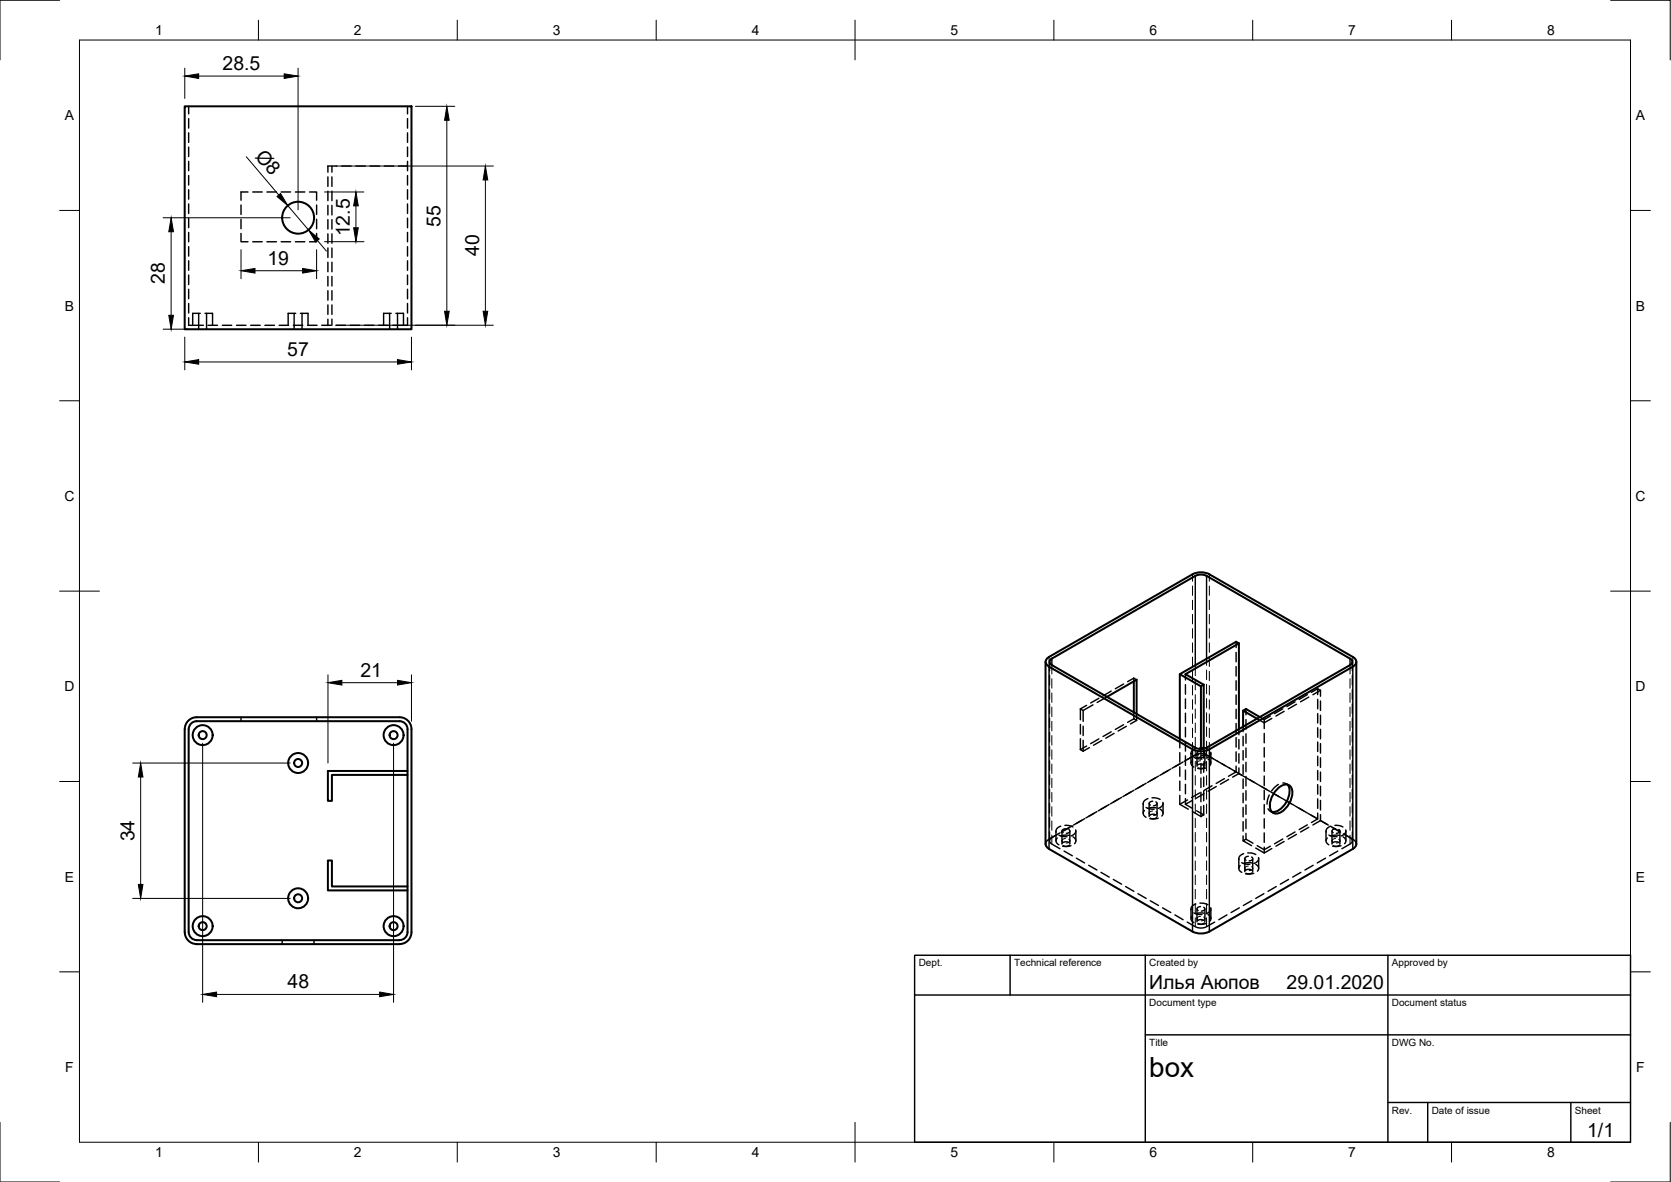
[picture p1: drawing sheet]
<svg xmlns="http://www.w3.org/2000/svg" width="420mm" height="297mm" viewBox="0 0 420 297" stroke-linecap="round" stroke-linejoin="round" font-family="sans-serif">
<!-- layer: Hidden -->
<g fill="none" stroke="#000" stroke-width=".36">
<path d="M47.4 26.7v1.9M47.4 29.8v2.4M47.4 33.4v2.4M47.4 37v2.3M102.5 26.7v1.9M102.5 29.8v2.4M102.5 33.4v2.4M102.5 37v2.3M47.4 40.5v2.4M47.4 44.1v2.4M47.4 47.7v2.4M47.4 51.3v2.3"/>
<path d="M47.4 54.8v2.4M47.4 58.4v2.4M60.6 58.7v2.1h1.8M60.6 51.5v2.4M60.6 55.1v2.4M62.4 48.2h-1.8v2.1M63.5 48.2h2.4M67.1 48.2h2.4M70.7 48.2h2.4M74.3 48.2h2.3M77.8 48.2h1.8v2.1M79.6 58.7v2.1h-1.8"/>
<path d="M79.6 51.5v2.4M79.6 55.1v2.4M82.4 44.5v2.3M82.4 48v2.4M82.4 51.6v2.4M82.4 55.2v2.4M82.4 58.8v2.3M83.5 41.7v1.6M83.5 44.5v2.3M83.5 48v2.4M83.5 51.6v2.4M83.5 55.2v2.4"/>
<path d="M83.5 58.8v2.3M84.7 41.7h-2.3v1.6M85.9 41.7h2.4M89.5 41.7h2.4M93 41.7h2.4M96.6 41.7h2.4M100.2 41.7h2.3M102.5 40.5v2.4M102.5 44.1v2.4M102.5 47.7v2.4M102.5 51.3v2.3M102.5 54.8v2.4"/>
<path d="M102.5 58.4v2.4M47.4 79.8v2h3.7M47.4 62v2.4M47.4 65.5v2.4M47.4 69.1v2.4M47.4 72.7v2.4M47.4 76.3v2.3M50 78.7v4M50.4 78.7h-1.9v3.1M51.5 78.7h1.9v3.1M51.9 78.7v4M63.5 60.8h2.4"/>
<path d="M67.1 60.8h2.4M70.7 60.8h2.4M74 78.7v4M74.3 60.8h2.3M74.4 78.7h-1.9v3.1M75.5 78.7h1.9v3.1M75.9 78.7v4M82.4 62.3v2.4M82.4 65.9v2.4M82.4 69.5v2.4M82.4 73.1v2.3M82.4 76.6v2.4"/>
<path d="M83.5 62.3v2.4M83.5 65.9v2.4M83.5 69.5v2.4M83.5 73.1v2.3M83.5 76.6v2.4M98 78.7v4M98.4 78.7h-1.9v3.1M99.5 78.7h2v3.1M99.9 78.7v4M102.5 79.8v2h-3.7M102.5 62v2.4M102.5 65.5v2.4"/>
<path d="M102.5 69.1v2.4M102.5 72.7v2.4M102.5 76.3v2.3M52.3 81.8h2.4M55.9 81.8h2.4M59.5 81.8h2.3M63 81.8h2.4M66.6 81.8h2.4M70.2 81.8h2.4M73.8 81.8h2.3M77.3 81.8h2.4M80.9 81.8h2.4"/>
<path d="M82.4 80.2v1.6M83.5 80.2v1.6M84.5 81.8h2.4M88.1 81.8h2.3M91.6 81.8h2.4M95.2 81.8h2.4M263.9 166.3v2.3M263.9 169.7v2.4M263.9 173.3v2.4M263.9 176.9v2.4M271.7 178.1l.7 .4M271.7 178.1v2.8"/>
<path d="M272.4 178.5v2.8M273.2 177.3l-1.5 .8M274.8 177.1l-2.4 1.4M276.3 175.5l-2.1 1.2M278.3 175.1l-2.4 1.4M279.4 173.7l-2.1 1.2M282.5 171.9l-2.1 1.2M285.1 170.4l-1.6 .9M285.1 170.4l.7 .4M285.1 170.4v.8M285.1 179v1.6M285.8 179.4v1.6"/>
<path d="M298.1 169.4v1.5M298.1 172.1v2.4M298.1 175.6v2.4M298.1 179.2v2.4M310.8 161.3v1.4M310.8 163.9v2.4M310.8 167.5v2.4M310.8 171.1v2.4M310.8 174.7v2.3M310.8 178.2v2.4M313.3 178.2v1.4M319.4 179.9l-1.5 .9"/>
<path d="M322.5 178.1l-2 1.2M322.9 178.8l-2.1 1.1M325.6 176.4l-2 1.2M326 177l-2.1 1.2M328.7 174.6l-2 1.2M329.1 175.2l-2.1 1.2M331.3 173.1l-1.5 .9M331.3 175.8v2.3M331.3 179.3v2.4M332 173.5l-.7-.4v1.4M332 173.5v1.5M332 176.2v2.3"/>
<path d="M332 179.7v2.4M332 173.5l-1.9 1.1M340 166.3v2.3M340 169.7v2.4M340 173.3v2.4M340 176.9v2.4M60.6 180.2v1M79.6 180.2v1M263.9 180.5v2.3M263.9 184.1v2.3M263.9 187.6v2.4M263.9 191.2v2.4"/>
<path d="M263.9 194.8v2.4M263.9 198.3v2.4M271.7 188.4l.7 .4M271.7 182.1v2.4M271.7 185.6v2.8M272.4 182.5v2.4M272.4 186v2.8M273.2 187.5l-1.5 .9M273.9 187.9l-1.5 .9M276.3 185.7l-2.1 1.2M277 186.1l-2 1.2M279.4 183.9l-2.1 1.2"/>
<path d="M280.1 184.3l-2.1 1.2M282.5 182.1l-2.1 1.2M283.2 182.5l-2.1 1.2M285.1 180.6l.7 .4M285.1 180.6l-1.6 .9M285.1 198.6l-2.8 1.6M285.8 181l-1.6 .9M287.5 197.2l-2.1 1.2M288.2 196.8l-2.1 1.2M290.6 195.5l-2.1 1.1M291.3 195l-2.1 1.2M293.7 193.7l-2.1 1.2"/>
<path d="M294.4 193.3l-2.1 1.1M296.7 185.7v2.2M296.7 189.1v2.4M296.7 192.7v2.4M296.7 196.3v2.4M296.7 199.9v2.2M296.8 191.9l-2.1 1.2M297.5 191.5l-2.1 1.2M298.1 182.8v2.4M298.1 186.4v2.4M298.1 189.9v2.4M298.1 193.5v2.4"/>
<path d="M298.1 197.1v2.4M299.5 189.3v2.4M299.8 191a1.04 1.04 0 0 0 .4 1.8M300.2 190.3l.9 .4h1.1M300.7 188.1a1.27 1.27 0 0 0-1.2 1.5M301 189.3v3.3M301.4 189.7l-1.2 .2-2.4 1.4M301.7 199.2l-2.1 1.2M301.7 187.9h.9l1.1 .4M301.9 188.7a.57 .57 0 0 0-.8 .2 .57 .57 0 0 0 .2 .8M302 188.2v2.6M302 191.9v2.4"/>
<path d="M302 195.5v2.4M302 199.1v2.4M302.6 189.7l1.1 .2 2.4 1.4M302.7 188.9a.54 .54 0 0 1 .2 .7 .54 .54 0 0 1-.8 .3M302.7 192.2l-.9-.2-.7 .3M302.7 188.2v2.3M302.7 191.7v2.4M302.7 195.3v2.4M302.7 198.8v2.4M302.7 199.5l-2 1.1M302.7 190.4l-.8-.1-1.2 .2M302.8 192.8l-.8 .3-.7-.1"/>
<path d="M303 189.3v3.3M303.2 193l-1 .2-1-.1M303.7 190.7a1.02 1.02 0 0 1 .4 1.8M304.4 189a1.39 1.39 0 0 1-1.1 1.5M304.5 189.3v2.4M304.8 197.5l-2.1 1.2M305 190.7l-1.6-1a3.1 3.1 0 0 0-2.9 0l-2 1.2M305.8 197.7l-2 1.1M306 191.2l3.2 1.9M307.9 195.7l-2.1 1.2M308.9 195.9l-2 1.2M309.2 193l1.6 1"/>
<path d="M310.3 193.7l2 1.2M310.8 194l-1.9 1.1M310.8 181.8v2.4M310.8 185.4v2.4M310.8 188.9v2.4M310.8 192.5v1.5M311.5 194.4l-1.6 .9M311.5 183.2v1.4M311.5 185.8v2.4M311.5 189.4v2.4M311.5 193v1.4M311.5 194.4l1.7 .9"/>
<path d="M312.6 182.6v1.3M312.6 185v2.4M312.6 188.6v2.4M312.6 192.2v2.4M312.6 195.8v2.3M312.6 199.3v2.4M313.3 180.8v2.4M313.3 184.4v2.4M313.3 188v2.4M313.3 191.6v2.3M313.3 195.1v2.4M313.3 198.7v2.4"/>
<path d="M313.4 195.5l2 1.1M314.2 195.9l2.1 1.2M316.4 197.2l2.1 1.2M316.8 180.2l1.1 .6M317.3 197.7l2 1.2M317.9 180.8v2.3M317.9 184.3v2.4M317.9 187.9v2.4M317.9 191.4v2.4M317.9 195v2.4M317.9 198.6v2.4M319.1 199.8l-.5 2.3"/>
<path d="M319.5 199l3 1.7M319.8 180.5l-1.9 1.1-1.8-1M321.4 197.1l-1.7 1.7M322.6 196.8l.6 .1 .5 .3M323.4 196.9l.7 .5M331.3 182.9v2.4M331.3 186.5v2.4M331.3 190v2.4M331.3 193.6v2.4M331.3 197.2v2.4M332 183.3v2.4M332 186.9v2.4"/>
<path d="M332 190.4v2.4M332 194v2.4M332 197.6v2.4M340 180.5v2.3M340 184.1v2.3M340 187.6v2.4M340 191.2v2.4M340 194.8v2.4M340 198.3v2.4M263.9 201.9v2.4M263.9 205.5v2.4M263.9 209v2.3"/>
<path d="M265.5 208.8v2.5M265.8 209.7l-2.3 1.4-.5 .5-.1 .5M265.8 210.6a1.01 1.01 0 0 0 .5 1.7M266.3 209.9l.9 .3 1.1 .1M266.5 209.3l-2 1.2a.86 .86 0 0 0-.6 .8 .86 .86 0 0 0 .6 .8l2 1.2M266.7 207.6a1.3 1.3 0 0 0-1.1 1.5M267 208.8v3.3M267.5 213.9l2.1 1.2M267.8 207.4h.8l1.2 .4M267.9 208.3a.58 .58 0 0 0-.8 .2 .58 .58 0 0 0 .2 .8M268.7 208.4a.56 .56 0 0 1 .2 .8 .56 .56 0 0 1-.7 .2h-.1M268.7 211.7l-.9-.2-.7 .3"/>
<path d="M268.8 209.9h-.9l-1.2 .2M268.9 212.4l-.8 .3-.8-.2M268.9 207.9l-2.1 1.2M269 208.8v3.3M269.3 212.5l-1 .2-1.1-.1M269.6 207.5l-2.1 1.2M269.8 210.3a1.02 1.02 0 0 1 .4 1.7M270.5 208.6a1.36 1.36 0 0 1-1.2 1.5M270.5 208.8v2.5M270.6 215.7l2.1 1.2M272 206.1l-2.1 1.2M272.7 205.7l-2.1 1.2"/>
<path d="M273.7 217.5l2.1 1.1M275.1 204.4l-2.1 1.2M275.8 204l-2.1 1.2M276.8 219.2l2.1 1.2M278.9 202.2l-2.8 1.6M281.3 200.8l-2.1 1.2M282 200.4l-2.1 1.2M287.4 201.9v2.5M287.8 203.7a1.02 1.02 0 0 0 .4 1.7M288.2 202.9l.9 .4h1.1M288.6 200.7a1.3 1.3 0 0 0-1.1 1.5M288.9 201.9v3.3"/>
<path d="M289.7 200.5h.9l1.1 .4M289.8 201.3a.57 .57 0 0 0-.7 .3 .57 .57 0 0 0 .1 .7M290.6 201.5a.51 .51 0 0 1 .3 .7 .51 .51 0 0 1-.6 .3h-.3M290.6 204.8l-.6-.2-.9 .3M290.7 203h-1.3l-.8 .1M290.8 205.5l-.8 .3-.8-.2M290.9 201.9v3.3M291.2 205.6l-1 .2-1.1-.1M291.7 203.4a1.02 1.02 0 0 1 .4 1.7M292.4 201.6a1.36 1.36 0 0 1-1.2 1.5M292.4 201.9v2.5M296.7 202.1l2.1 1.3"/>
<path d="M298.1 200.7v1.4M298.1 202.1l1.7 1.1M298.6 201l-1.9 1.1M299.6 201.2l-1.5 .9M299.8 203.9l2.2 1.3M300.9 203.8l1.8 1M302 202.7v2.5M302.7 202.4v2.4M302.7 204.8l-.7 .4M311.5 215.8v2.4M311.8 217.5a1.01 1.01 0 0 0 .4 1.7M312.2 216.8l1 .3 1.1 .1"/>
<path d="M312.6 202.9v2.4M312.6 206.5v2.4M312.6 210.1v1.2M312.7 214.5a1.3 1.3 0 0 0-1.2 1.5M313 215.8v3.2M313.3 202.3v2.3M313.3 205.9v2.3M313.3 209.4v1.5M313.7 214.3l.9 .1 1.2 .3M313.9 215.2a.61 .61 0 0 0-.7 .2 .61 .61 0 0 0 0 .7l.1 .1M314.7 218.6l-.9-.1-.7 .3M314.7 215.4a.56 .56 0 0 1 .2 .7 .56 .56 0 0 1-.7 .2h-.1"/>
<path d="M314.8 216.9l-.9-.1-1.2 .2M314.9 219.3l-.9 .3-.7-.2M315 215.8v3.2M315.1 211.9l-1.8-1-.7 .4 2.1 1.2M315.3 219.5l-1 .2-1.1-.1M315.7 213.1l2.2 1.3 1.9-1.2M315.8 217.2a1.02 1.02 0 0 1 .4 1.7M316.1 212.5l1.8 1 1.5-.9M316.4 215.5a1.35 1.35 0 0 1-1.1 1.5M316.5 215.8v2.4M317.9 202.2v2.3M317.9 205.7v2.4"/>
<path d="M317.9 209.3v2.4M317.9 212.9v1.5M318.8 203.2l.4 .6 .6 .2M319.4 203.9l.7 .4M322.5 210.8l-2 1.3M322.6 200.8l2.1 1.2M322.9 211.5l-2.1 1.1M323.5 201.3l2 1.2M325.6 209.1l-2 1.2M325.7 202.6l2.1 1.2M326 209.7l-2.1 1.2M326.6 203.1l2 1.2"/>
<path d="M327.1 219.2l-2.1 1.2M328.7 207.3l-2 1.2M328.8 204.4l2.1 1.2M329.1 207.9l-2.1 1.2M329.7 204.9l1.6 .9-1.5 .9M330.2 217.5l-2.1 1.1M331.3 200.8v2.3M331.3 204.3v1.5M331.9 206.1l2.1 1.2M332 201.2v2.3M332 204.7v1.5M333.3 215.7l-2.1 1.2"/>
<path d="M333.4 208.8v2.5M333.7 207.2l-1.7-1-1.9 1.1M333.7 210.6a1.02 1.02 0 0 0 .4 1.7M334.2 209.9l.9 .3 1.1 .1M334.6 207.6a1.3 1.3 0 0 0-1.1 1.5M334.7 207.8l2.1 1.1M334.9 208.8v3.3M335 207.9l2.1 1.2M335.6 207.4h.9l1.2 .4M335.8 208.3a.59 .59 0 0 0-.7 .2 .59 .59 0 0 0 .1 .8M336.4 213.9l-2.1 1.2M336.6 208.4a.51 .51 0 0 1 .3 .7 .51 .51 0 0 1-.6 .3h-.3"/>
<path d="M336.6 211.7l-.9-.2-.7 .3M336.7 209.9h-.8l-1.3 .2M336.8 212.4l-.8 .3-.8-.2M336.9 208.8v3.3M337.2 212.5l-1 .2-1.1-.1M337.7 210.3a1.01 1.01 0 0 1 .4 1.7M337.8 209.5l1.6 1a.86 .86 0 0 1 .6 .8 .86 .86 0 0 1-.6 .8l-2 1.2M338.1 209.7l2.4 1.4 .4 .5 .1 .5M338.4 208.6a1.36 1.36 0 0 1-1.2 1.5M338.4 208.8v2.5M340 201.9v2.4M340 205.5v2.4"/>
<path d="M340 209v2.3M71 236.3v1M79 236.3v1M279.9 221l2.1 1.2M283 222.8l2.1 1.2M286.1 224.6l2.1 1.2M289.2 226.4l2.1 1.1M292.3 228.1l2.1 1.2M295.4 229.9l2.1 1.2M298.5 231.7l2 1.2a3.1 3.1 0 0 0 2.9 0l2-1.2M299.5 228.4v2.5M299.8 230.2a1.02 1.02 0 0 0 .4 1.7"/>
<path d="M300.2 229.4l.9 .4h1.1M300.7 227.2a1.29 1.29 0 0 0-1.2 1.4M301 228.4v3.3M301.7 227l1.3 .1 .7 .3M301.9 227.8a.6 .6 0 0 0-.7 .2 .6 .6 0 0 0-.1 .7l.2 .1M302.7 228a.5 .5 0 0 1 .2 .6 .5 .5 0 0 1-.6 .3l-.2 .1M302.7 231.3l-.7-.2-.9 .3M302.7 229.5l-1.2-.1-.8 .2M302.8 231.9l-.8 .3-.7-.1M303 228.4v3.3M303.2 232.1l-1 .2-1-.1M303.7 229.8a1.02 1.02 0 0 1 .4 1.7"/>
<path d="M304.4 228.1a1.36 1.36 0 0 1-1.1 1.5M304.5 228.4v2.5M308.5 229.9l-2 1.2M311.6 228.1l-2.1 1.2M314.7 226.4l-2.1 1.1M317.8 224.6l-2.1 1.2M320.9 222.8l-2.1 1.2M324 221l-2.1 1.2"/>
</g>
<!-- layer: Visible -->
<g fill="none" stroke="#000" stroke-width=".51">
<path d="M46.4 26.7h57.1v56h-57.1zM304.1 144.3l36.1 20.8a1.29 1.29 0 0 1 .8 1.2 1.29 1.29 0 0 1-.8 1.2l-36.1 20.8M304.1 144.3l-1.8-.5-1.3 .1-1.1 .4-36.1 20.8a1.29 1.29 0 0 0-.9 1.2 1.29 1.29 0 0 0 .9 1.2l36 20.8 1.8 .5 1.3-.1 1.2-.4M262.9 166.3v45.8a1.49 1.49 0 0 0 .9 1.2l36 20.8 1.2 .4 1.3 .1 1.8-.5M264.5 165.5l36.1-20.8 1.4-.3 1.4 .3 36.4 21.1a.83 .83 0 0 1-.3 1.3l-36.1 20.8-1.4 .3-1.4-.3-36.1-20.8M264.5 165.5a.86 .86 0 0 0-.6 .8 .86 .86 0 0 0 .6 .8M278.3 175.1l7.5-4.3v8.6M285.1 171.2v7.8M296.7 169.4l5.3 3.1M302 172.5v15.7M302.7 172.1v16.1M302.7 172.1l-.7 .4"/>
<path d="M311.5 161.7l-.7-.4-14.1 8.1v16.3M311.5 161.7v21.5M311.5 161.7l-13.4 7.7 4.6 2.7M312.6 178.6l3.5 2M341 166.3v45.8a1.49 1.49 0 0 1-.8 1.2l-36.1 20.8M102.5 193.7h-20.1v7.6h1.1v-6.6h19M316.8 180.2l-3.5-2-.7 .4v4M321 198.4a2.54 2.54 0 0 1 3.3-.9 3.8 3.8 0 0 1-.2 4.5l-.4 .6a3.5 3.5 0 0 1-3.3 1.8 2.55 2.55 0 0 1-.9-3.4l.6-1.4zM323.8 197.2a4.4 4.4 0 0 1-.8 5 3.6 3.6 0 0 1-3.2 1.8M46.4 234.3l.1-51.1a2.99 2.99 0 0 1 2.9-3h51.1a2.99 2.99 0 0 1 3 3v51.1M46.5 234.2a2.99 2.99 0 0 0 3 3l51 .1a3 3 0 0 0 3-3.1M47.4 234.3l.1-51.1a2 2 0 0 1 1.9-2h51.1a2 2 0 0 1 2 2v51.1"/>
<path d="M47.5 234.2a2 2 0 0 0 2 2M49.4 236.3h51.1M102.5 222.8h-19v-6.6h-1.1v7.6h20.1M102.5 234.2a2 2 0 0 1-2 2"/>
<circle cx="75" cy="54.7" r="4"/>
<circle cx="51" cy="184.7" r="2.51"/>
<circle cx="51" cy="184.7" r="1.01"/>
<circle cx="75" cy="191.7" r="2.51"/>
<circle cx="75" cy="191.7" r="1.01"/>
<circle cx="99" cy="184.7" r="2.51"/>
<circle cx="99" cy="184.7" r="1.01"/>
<circle cx="51" cy="232.7" r="2.51"/>
<circle cx="51" cy="232.7" r="1.01"/>
<circle cx="75" cy="225.7" r="2.51"/>
<circle cx="75" cy="225.7" r="1.01"/>
<circle cx="99" cy="232.7" r="2.51"/>
<circle cx="99" cy="232.7" r="1.01"/>
</g>
<!-- layer: Hidden Narrow -->
<g fill="none" stroke="#000" stroke-width=".25">
<path d="M299.8 144.3v1.8M299.8 147.3v2.3M299.8 150.8v2.4M299.8 154.4v2.4M299.8 158v2.4M304.1 144.3v1.8M304.1 147.3v2.3M304.1 150.8v2.4M304.1 154.4v2.4M304.1 158v2.4M263.8 165.1v2.4M264.5 167.1v2.3"/>
<path d="M264.5 170.6v2.3M264.5 174.1v2.4M264.5 177.7v2.4M299.8 161.6v2.3M299.8 165.1v2.4M299.8 168.7v2.4M299.8 172.3v2.4M299.8 175.8v2.4M299.8 179.4v2.4M300.5 167.2v2.6M300.5 171v2.4M300.5 174.6v2.3"/>
<path d="M300.5 178.1v2.4M303.4 165.6v1.6M303.4 168.4v2.4M303.4 172v2.3M303.4 175.5v2.4M303.4 179.1v2.4M304.1 161.6v2.3M304.1 165.1v2.4M304.1 168.7v2.4M304.1 172.3v2.4M304.1 175.8v2.4M304.1 179.4v2.4"/>
<path d="M339.4 167.1v2.3M339.4 170.6v2.3M339.4 174.1v2.4M339.4 177.7v2.4M340.1 165.1v2.4M264.5 181.3v2.4M264.5 184.9v2.3M264.5 188.4v2.4M264.5 192v2.4M264.5 195.6v2.4M264.5 199.1v2.4M299.8 183v2.4"/>
<path d="M299.8 186.6v1.7M300.5 181.7v2.4M300.5 185.3v4.8M300.5 191.3v2.4M300.5 194.9v2.4M300.5 198.5v2.4M301.9 191.2a.61 .61 0 0 0-.7 .2 .61 .61 0 0 0-.1 .7l.2 .1M302.7 191.3a.55 .55 0 0 1 .2 .8 .55 .55 0 0 1-.8 .2M303.4 182.7v2.4M303.4 186.3v3.8M303.4 191.3v2.4M303.4 194.9v2.4"/>
<path d="M303.4 198.5v2.4M304.1 183v2.4M304.1 186.6v1.7M339.4 181.3v2.4M339.4 184.9v2.3M339.4 188.4v2.4M339.4 192v2.4M339.4 195.6v2.4M339.4 199.1v2.4M264.5 202.7v2.4M264.5 206.3v2.4M264.5 209.9v2.2"/>
<path d="M267.9 210.7a.57 .57 0 0 0-.7 .2 .57 .57 0 0 0 .1 .8M268.7 210.9a.51 .51 0 0 1 .3 .6 .51 .51 0 0 1-.6 .3l-.3 .1M289.8 203.8a.57 .57 0 0 0-.7 .2 .57 .57 0 0 0 .1 .8M290.6 204a.51 .51 0 0 1 .3 .6 .51 .51 0 0 1-.6 .3h-.3M300.5 202.1v2.3M300.5 205.6v2.4M300.5 209.2v2.4M300.5 212.8v2.4M300.5 216.4v2.3M300.5 219.9v2.4M303.4 202.1v2.3M303.4 205.6v2.4"/>
<path d="M303.4 209.2v2.4M303.4 212.8v2.4M303.4 216.4v2.3M303.4 219.9v2.4M313.9 217.6a.61 .61 0 0 0-.7 .2 .61 .61 0 0 0 0 .8h.1M314.7 217.8a.56 .56 0 0 1 .2 .8 .56 .56 0 0 1-.7 .2h-.1M335.8 210.7a.58 .58 0 0 0-.7 .2 .58 .58 0 0 0 .1 .8M336.6 210.9a.51 .51 0 0 1 .3 .6 .51 .51 0 0 1-.6 .3l-.3 .1M339.4 202.7v2.4M339.4 206.3v2.4M339.4 209.9v2.2M300.5 223.5v2.4"/>
<path d="M300.5 227.1v2.4M300.5 230.6v2.3M301.9 230.3a.57 .57 0 0 0-.8 .2 .57 .57 0 0 0 .2 .8M302.7 230.4a.5 .5 0 0 1 .2 .7 .5 .5 0 0 1-.6 .3h-.2M303.4 223.5v2.4M303.4 227.1v2.4M303.4 230.6v2.3"/>
</g>
<!-- layer: Visible Narrow -->
<path d="M300.5 144.7v22.5M303.4 144.7v20.9M263.8 167.5v45.8M264.5 165.5v1.6M339.4 165.5v1.6M340.1 167.5v45.8M299.8 188.3v45.8M304.1 188.3v45.8" fill="none" stroke="#000" stroke-width=".36"/>
<!-- layer: Border -->
<g fill="none" stroke="#000" stroke-width=".25">
<path d="M15 .1h-15v15M20 10.1h390v276.9h-390zM65 5.1v5M115 5.1v5M165 5.1v5M215 5.1v10M265 5.1v5M315 5.1v5M365 5.1v5M405 .1h15v15M15 52.9h5M410 52.9h5"/>
<path d="M15 100.7h5M410 100.7h5M15 148.6h10M405 148.6h10M15 196.4h5M410 196.4h5M15 244.2h5M410 244.2h5M0 282.1v14.9h15M65 287v5M115 287v5M165 287v5"/>
<path d="M215 282.1v9.9M265 287v5M315 287v5M365 287v5M420 282.1v14.9h-15"/>
</g>
<!-- layer: TitleBlock -->
<path d="M230 240.1h180v46.9h-180zM230 250h180M254 240.1v9.9M288 240.1v46.9M349 240.1v46.9M288 260.1h122M349 277.1h61M359 277.1v9.9M395 277.1v9.9" fill="none" stroke="#000" stroke-width=".36"/>
<!-- layer: Dimensions -->
<g fill="none" stroke="#000" stroke-width=".25">
<path d="M46.5 17.1v7.6M50 19.1h21.5M75 17.1v35.6M61.9 39.4l8.2 9.6M104.5 26.7h9.9M112.4 30.2v48M41 54.7h32M43 58.2v21M72.4 51.7l5.2 6.1M81.6 48.2h9.9M84.5 41.7h39.6M89.5 51.7v5.5"/>
<path d="M122 45.2v33M60.6 62.7v7.3M64.1 68h12M79.6 62.7v7.3M79.8 60.4l2.3 2.7M81.6 60.7h9.9M41 82.7h6.5M46.5 84.7v8.2M50 91h49.9M84.5 81.7h39.6M103.5 84.7v8.2M82.5 169.6v22.2"/>
<path d="M86 171.6h13.9M103.5 169.6v11.7M33.4 191.8h39.6M35.4 195.3v27M50.9 186.8v65.1M99 186.8v65.1M33.4 225.8h39.6M54.5 249.9h41"/>
</g>
<g fill="#000" stroke="#000" stroke-width=".25">
<path d="M46.5 19.1l3.5-.6v1.2zM71.5 18.5l3.5 .6-3.5 .6zM112.4 26.7l.5 3.5h-1.1zM43 54.7l.6 3.5h-1.2zM69.7 49.4l.8-.8 1.9 3.1zM89.5 48.2l.6 3.5h-1.2zM88.9 57.2h1.2l-.6 3.5zM122 41.7l.6 3.5h-1.1zM42.4 79.2h1.2l-.6 3.5zM60.6 68l3.5-.5v1.1zM76.1 67.5l3.5 .5-3.5 .6zM77.6 57.8l2.7 2.3-.9 .7z"/>
<path d="M111.8 78.2h1.1l-.5 3.5zM121.5 78.2h1.1l-.6 3.5zM46.5 91l3.5-.6v1.1zM99.9 90.4l3.6 .6-3.6 .5zM82.5 171.6l3.5-.6v1.2zM99.9 171l3.6 .6-3.6 .6zM35.4 191.8l.5 3.5h-1.1zM34.8 222.3h1.1l-.5 3.5zM50.9 249.9l3.6-.6v1.2zM95.5 249.3l3.5 .6-3.5 .6z"/>
</g>
<text font-size="7" x="289" y="270.6">box</text>
<g font-size="4.9">
<text x="56" y="17.6">28.5</text>
<text x="64" y="39.3" transform="rotate(50 64 39.3)">Ø8</text>
<text x="87.9" y="59.4" transform="rotate(-90 87.9 59.4)">12.5</text>
<text x="110.8" y="56.9" transform="rotate(-90 110.8 56.9)">55</text>
<text x="120.5" y="64.4" transform="rotate(-90 120.5 64.4)">40</text>
<text x="41.5" y="71.4" transform="rotate(-90 41.5 71.4)">28</text>
<text x="67.2" y="66.5">19</text>
<text x="72.2" y="89.4">57</text>
<text x="90.6" y="170.1">21</text>
<text x="33.8" y="211.5" transform="rotate(-90 33.8 211.5)">34</text>
<text x="72.3" y="248.3">48</text>
<text x="289" y="248.5">Илья Аюпов</text>
<text x="323.5" y="248.5">29.01.2020</text>
<text x="399.1" y="285.7">1/1</text>
</g>
<g font-size="3.5">
<text x="39" y="8.8">1</text>
<text x="89" y="8.8">2</text>
<text x="139" y="8.8">3</text>
<text x="189" y="8.8">4</text>
<text x="239" y="8.8">5</text>
<text x="289" y="8.8">6</text>
<text x="339" y="8.8">7</text>
<text x="389" y="8.8">8</text>
<text x="16.3" y="30.2">A</text>
<text x="411.3" y="30.2">A</text>
<text x="16.3" y="78">B</text>
<text x="411.3" y="78">B</text>
<text x="16.2" y="125.9">C</text>
<text x="411.2" y="125.9">C</text>
<text x="16.2" y="173.7">D</text>
<text x="411.2" y="173.7">D</text>
<text x="16.3" y="221.6">E</text>
<text x="411.3" y="221.6">E</text>
<text x="16.4" y="269.4">F</text>
<text x="411.4" y="269.4">F</text>
<text x="39" y="290.8">1</text>
<text x="89" y="290.8">2</text>
<text x="139" y="290.8">3</text>
<text x="189" y="290.8">4</text>
<text x="239" y="290.8">5</text>
<text x="289" y="290.8">6</text>
<text x="339" y="290.8">7</text>
<text x="389" y="290.8">8</text>
</g>
<g font-size="2.5">
<text x="231" y="242.9">Dept.</text>
<text x="255" y="242.9">Technical reference</text>
<text x="289" y="242.9">Created by</text>
<text x="350" y="242.9">Approved by</text>
<text x="289" y="252.8">Document type</text>
<text x="350" y="252.8">Document status</text>
<text x="289" y="262.9">Title</text>
<text x="350" y="262.9">DWG No.</text>
<text x="350" y="279.9">Rev.</text>
<text x="360" y="279.9">Date of issue</text>
<text x="396" y="279.9">Sheet</text>
</g>
</svg>
